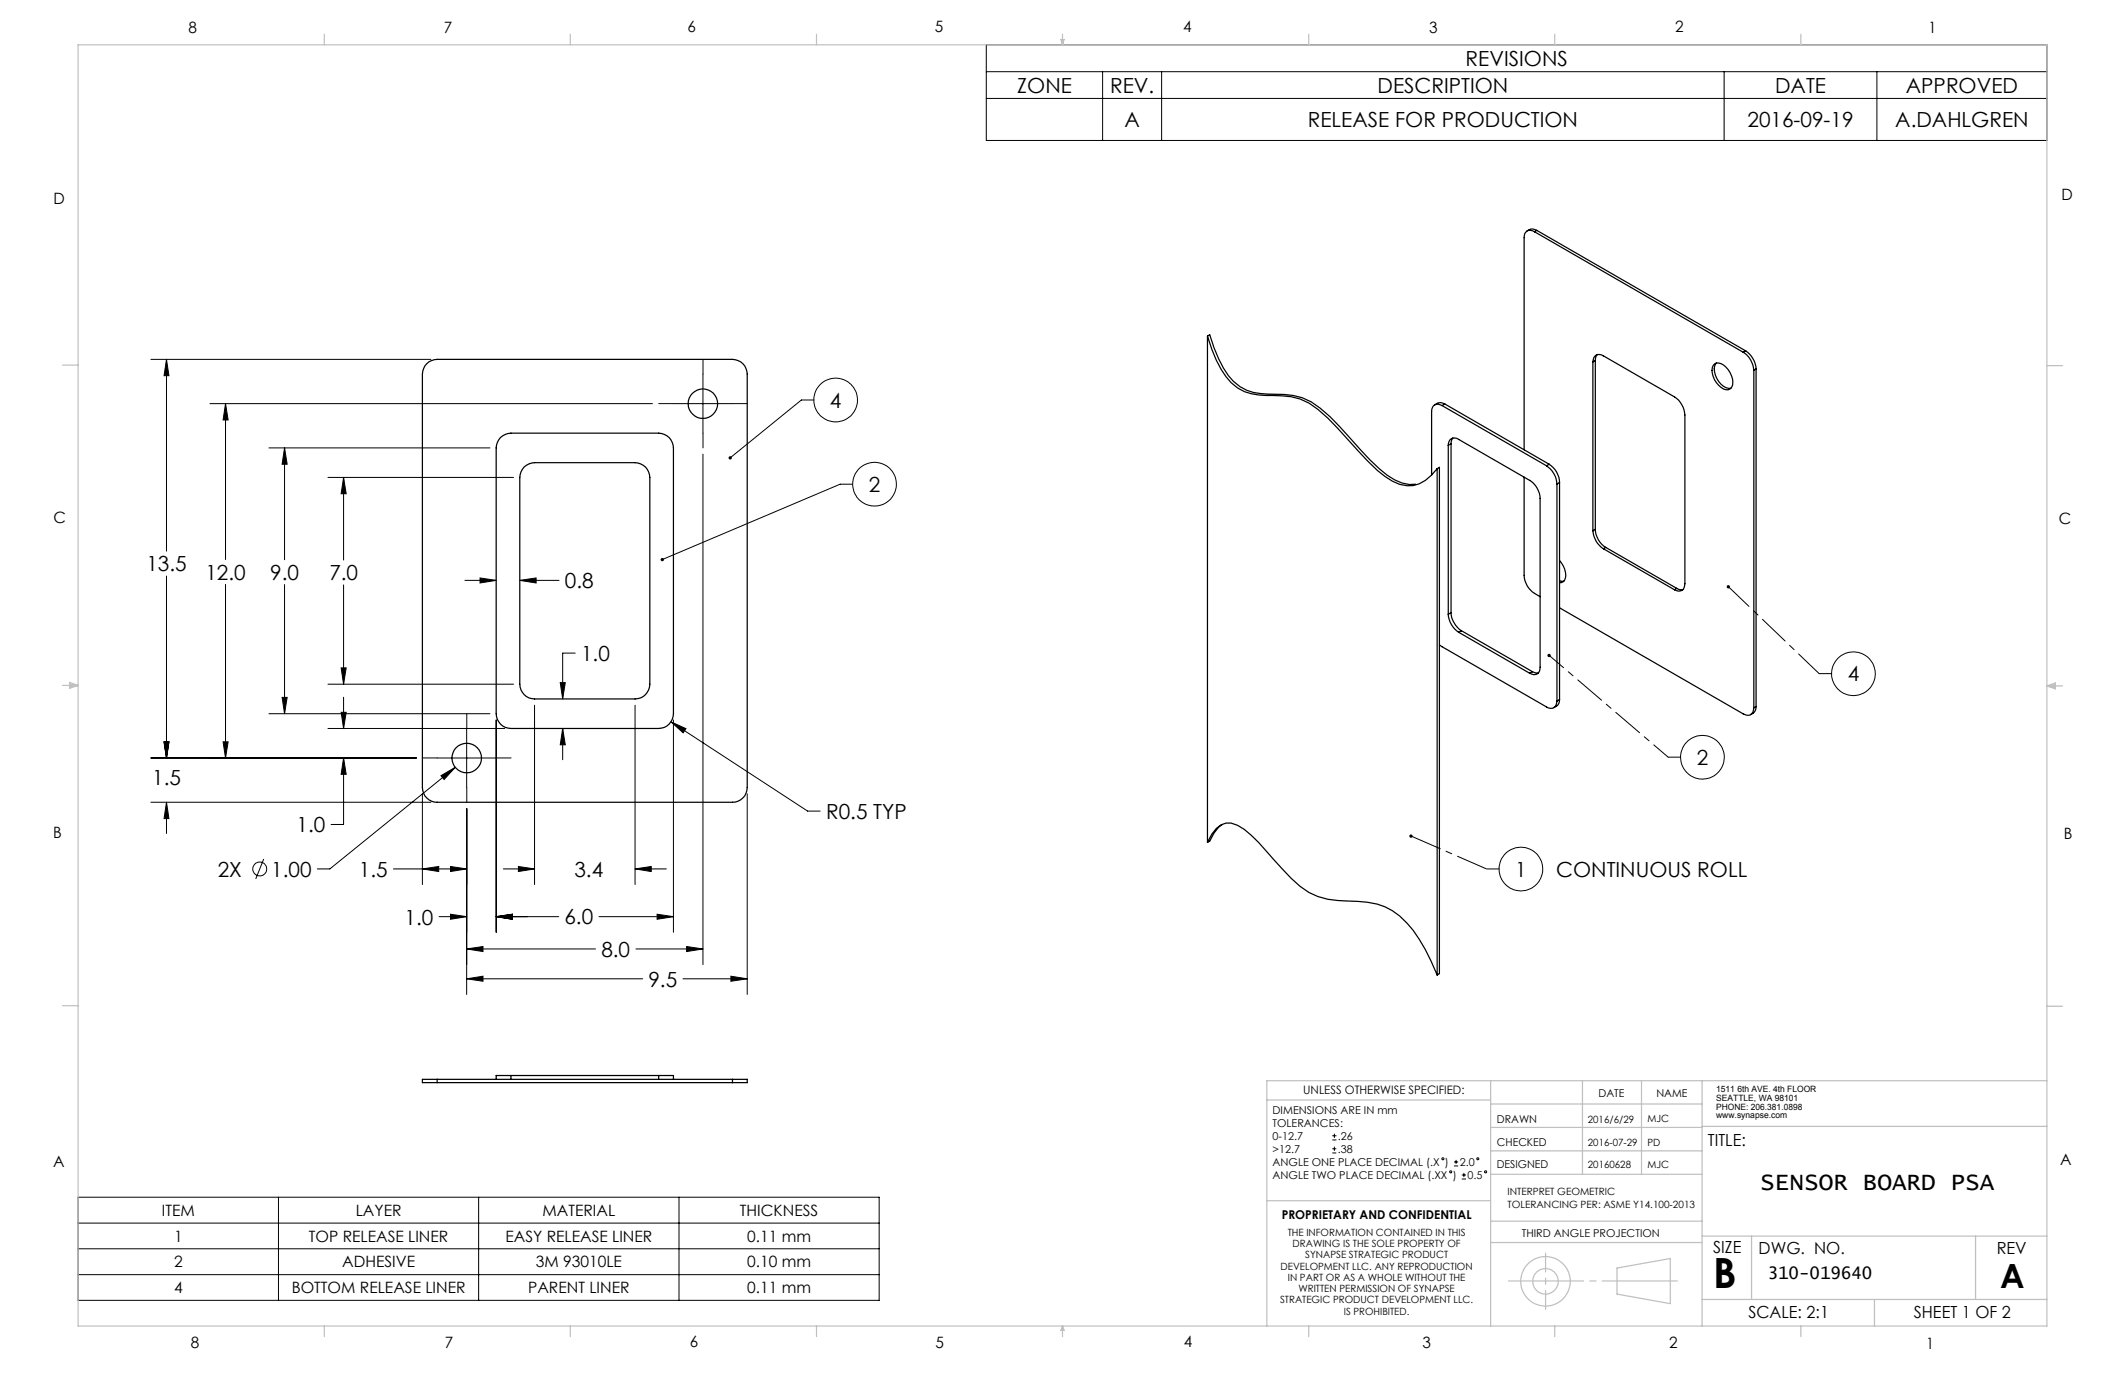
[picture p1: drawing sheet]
<svg xmlns="http://www.w3.org/2000/svg" width="432mm" height="279mm" viewBox="0 0 432 279" stroke-linecap="round" stroke-linejoin="round" font-family="sans-serif">
<g fill="none" stroke="#000" stroke-width=".2">
<path d="M200.4 9.1h215.5v19.4h-215.5zM200.4 14.6h215.5M224 14.6v13.9M236 14.6v13.9M350.3 14.6v13.9M381.4 14.6v13.9M200.4 20h215.5M30.7 73h56.9M33.8 73l.5 3.3h-1zM33.8 73v39M142.8 76v12M42.7 82h89.9"/>
<path d="M45.8 82l.6 3.3h-1.1zM45.8 82v31.7M54.6 91h45M57.8 91l.5 3.3h-1zM57.8 91v22.7M66.6 97h37.8M69.8 97l.5 3.3h-1zM69.8 97v16.8M136.8 82h12M142.8 92.3v103.7M165.4 81.3h-2.6l-14.4 11.7M173.2 98.4h-2.5l-36.1 15.3"/>
<path d="M33.8 117.1v36.9M45.8 118.7v35.3M57.8 118.8v26.2M69.8 118.9v20.1M94.5 117.9h6.3M97.5 117.4l3.3 .5-3.3 .6zM105.6 117.9l3.3-.5v1.1zM105.6 117.9h8M66.6 139h37.8M69.3 135.7h1l-.5 3.3zM113.8 138.7h1.1l-.6 3.3zM116.9 132.7h-2.6v9.3"/>
<path d="M30.7 154h53.9M33.3 150.7h1l-.5 3.3zM45.3 150.7h1.1l-.6 3.3zM54.6 145h45M57.3 141.7h1l-.5 3.3zM66.6 148h36M69.3 144.7h1l-.5 3.3zM69.8 154l.5 3.3h-1zM69.8 141.7v6.3M69.8 154v13.5h-2.5M88.8 154h12M89.6 157.6l2.9-1.7-2.3 2.5z"/>
<path d="M92.5 155.9l-25.5 20.7h-2.5M94.8 148v12M100.8 146.3v43.1M108.6 143.3v36.4M114.3 148l.6 3.3h-1.1zM114.3 148v6.4M129 143.3v36.4M136.3 146.7l3.1 1.4-.6 .8zM136.3 146.7l27.8 18.1h2.6M136.8 146.3v43.1M30.7 163h56.9M33.8 163l.5 3.3h-1z"/>
<path d="M33.8 163v6.4M53.6 174.6l-1.6 4M79.9 176.6h14.9M85.8 176.6l3.3-.5v1zM85.8 161.3v18.4M91.5 176.1l3.3 .5-3.3 .5zM94.8 164.3v37.8M102.3 176.6h6.3M105.3 176.1l3.3 .5-3.3 .5zM129 176.6l3.3-.5v1zM129 176.6h6.4M151.8 161.3v40.8"/>
<path d="M89.2 186.3h5.6M91.5 185.8l3.3 .5-3.3 .5zM94.8 192.8l3.3-.5v1.1zM94.8 198.9l3.3-.5v1zM94.8 192.8h26.2M94.8 198.9h35.8M100.8 186.3l3.3-.5v1zM100.8 186.3h12.7M121.7 186.3h15.1M129.2 192.8h13.6M133.5 185.8l3.3 .5-3.3 .5zM138.8 198.9h13"/>
<path d="M139.5 192.3l3.3 .5-3.3 .6zM148.5 198.4l3.3 .5-3.3 .5zM270.7 231.6h.9M270.7 230.8h.9M270.7 234.3h.8M270.7 233.4h.8M271.1 230.4v.8M271.1 233v.9M295.5 236.9h.8M295.5 236.1h.8M295.9 235.7v.8M297 239.6h.9"/>
<path d="M297 238.8h.9M297.5 238.3v.9M15.9 243.3h162.7v20.9h-162.7zM15.9 248.5h162.7M15.9 253.8h162.7M15.9 259h162.7M56.6 243.3v20.9M97.3 243.3v20.9M138 243.3v20.9"/>
<circle cx="169.8" cy="81.3" r="4.4"/>
<circle cx="177.7" cy="98.4" r="4.4"/>
<circle cx="376.6" cy="136.9" r="4.4"/>
<circle cx="345.9" cy="153.9" r="4.4"/>
<circle cx="52.8" cy="176.6" r="1.41"/>
<circle cx="309" cy="176.6" r="4.4"/>
<circle cx="293.2" cy="235.5" r=".2"/>
<circle cx="294.8" cy="238.1" r=".21"/>
<circle cx="300.3" cy="235.5" r=".2"/>
<circle cx="301.9" cy="238.1" r=".21"/>
</g>
<g fill="none" stroke="#c0c0c0" stroke-width=".25">
<path d="M15.9 9.1h400v260.4h-400zM65.9 6.9v2.2M115.9 6.9v2.2M165.9 6.9v2.2M215.6 8h.6l-.3 1.1zM215.7 8l.2 1.1M215.9 6.9v2.2M216 8l-.1 1.1M265.9 6.9v2.2M315.9 6.9v2.2M365.9 6.9v2.2M12.7 74.2h3.2"/>
<path d="M415.9 74.3h3.2M12.7 139.3h3.2M14.2 139.1l1.7 .2M14.2 138.7l1.7 .6-1.7 .5zM15.9 139.3l-1.7 .3M415.9 139.4h3.2M415.9 139.4l1.8-.6v1.2zM415.9 139.4l1.8 .3M417.7 139.2l-1.8 .2M12.7 204.4h3.2M302.9 219.6v49.9M321.6 219.6v19"/>
<path d="M333.6 219.6v19M345.9 219.6v49.9M415.9 204.5h3.2M415.9 219.6h-158.5v49.9M257.4 223.5h45.5M302.9 233.9h43M302.9 229.1h43M302.9 224.3h43M302.9 238.6h43M345.9 228.9h70M257.4 244h45.5M302.9 248.1h43"/>
<path d="M302.9 252.5h43M328.6 257.7l10.8-2v9.2l-10.8-1.9zM345.9 251.2h70M355.9 251.2v12.9M401.4 251.2v12.9M65.9 269.5v2.1M115.9 269.5v2.1M165.9 269.5v2.1M215.9 269.5v2.1M215.9 269.5l.3 .8h-.6zM265.9 269.5v2.1M315.9 269.5v2.1"/>
<path d="M345.9 264.1h70M365.9 269.5v2.1M380.9 264.1v5.4"/>
<circle cx="314" cy="260.4" r="2.6"/>
<circle cx="314" cy="260.4" r="5"/>
</g>
<path d="M142.8 76v-3M136.8 82h-3M142.8 88v3M148.8 82h3M88.8 154h-3M94.8 148v-3M100.8 154h3M94.8 160v3" fill="none" stroke="#000" stroke-width=".2" stroke-dasharray="15.2 1.3 1.3 1.3"/>
<path d="M372.2 136.9h-2.5M341.5 153.9h-2.5M304.6 176.6h-2.5" fill="none" stroke="#000" stroke-width=".2" stroke-dasharray="6.3 1.3 1.3 1.3"/>
<path d="M302.1 176.6l-15.4-6.7" fill="none" stroke="#000" stroke-width=".2" stroke-dasharray="6.3 1.3 1.3 1.3" stroke-dashoffset="-.1"/>
<path d="M339 153.9l-24.2-20.7" fill="none" stroke="#000" stroke-width=".2" stroke-dasharray="6.3 1.3 1.3 1.3" stroke-dashoffset="2.5"/>
<path d="M369.7 136.9l-18.5-17.7" fill="none" stroke="#000" stroke-width=".2" stroke-dasharray="6.3 1.3 1.3 1.3" stroke-dashoffset=".6"/>
<path d="M306 260.3h35.4" fill="none" stroke="#c0c0c0" stroke-width=".25" stroke-dasharray="15.2 1.3 1.3 1.3" stroke-dashoffset="-.5"/>
<path d="M314.1 266.1v-11.5" fill="none" stroke="#c0c0c0" stroke-width=".25" stroke-dasharray="15.2 1.3 1.3 1.3" stroke-dashoffset="11.4"/>
<g fill="#000">
<path d="M89.6 157.6l.6 .8 2.3-2.5zM69.3 135.7h1l-.5 3.3zM69.8 97l.5 3.3h-1zM57.3 141.7h1l-.5 3.3zM57.8 91l.5 3.3h-1zM113.8 138.7h1.1l-.6 3.3zM114.3 148l.6 3.3h-1.1zM100.8 186.3l3.3-.5v1zM133.5 185.8l3.3 .5-3.3 .5zM129 176.6l3.3-.5v1zM105.3 176.1l3.3 .5-3.3 .5zM105.6 117.9l3.3-.5v1.1zM97.5 117.4l3.3 .5-3.3 .6zM69.3 144.7h1l-.5 3.3zM69.8 154l.5 3.3h-1zM45.3 150.7h1.1l-.6 3.3zM45.8 82l.6 3.3h-1.1zM33.3 150.7h1l-.5 3.3zM33.8 163l.5 3.3h-1zM33.3 150.7h1l-.5 3.3zM33.8 73l.5 3.3h-1zM100.8 186.3l3.3-.5v1zM91.5 185.8l3.3 .5-3.3 .5zM91.5 176.1l3.3 .5-3.3 .5zM85.8 176.6l3.3-.5v1zM94.8 192.8l3.3-.5v1.1zM139.5 192.3l3.3 .5-3.3 .6zM94.8 198.9l3.3-.5v1zM148.5 198.4l3.3 .5-3.3 .5zM136.3 146.7l2.5 2.2 .6-.8z"/>
<path d="M286.5 169.6l-.1 .2 .3 .1-.3-.1a.35 .35 0 0 0 .3 .4 .35 .35 0 0 0 .3-.4 .35 .35 0 0 0-.5-.2zM314.5 133a.34 .34 0 0 0 .2 .5 .34 .34 0 0 0 .4-.4 .34 .34 0 0 0-.5-.2l.2 .3zM350.9 119a.34 .34 0 0 0 .1 .6 .34 .34 0 0 0 .5-.3 .34 .34 0 0 0-.5-.3l.2 .2zM148.2 92.7l-.2 .3 .1 .3 .3-.3-.3 .3a.33 .33 0 0 0 .5 0 .33 .33 0 0 0 0-.5 .33 .33 0 0 0-.4-.1zM134.3 113.5v.3l.3-.1-.3 .1a.34 .34 0 0 0 .4 .2 .34 .34 0 0 0 .1-.5 .34 .34 0 0 0-.5 0z"/>
</g>
<g fill="none" stroke="#000" stroke-width=".25">
<path d="M311.8 47.1a1.27 1.27 0 0 0-1.5-.2 1.27 1.27 0 0 0-.6 1.4v43.1M311.8 47.1l42.4 24.5M312.3 46.8a1.62 1.62 0 0 0-2 .1M312.3 46.8l-.5 .3M312.3 46.8l42.4 24.5M86.7 73.9a3.3 3.3 0 0 1 2.1-.9h60a3 3 0 0 1 3 3v84a3 3 0 0 1-3 3h-60a3 3 0 0 1-3-3v-84a3.3 3.3 0 0 1 .9-2.1zM245.4 68.3a23.2 23.2 0 0 0 4.8 9.5 10.9 10.9 0 0 0 8.5 2.6 13.1 13.1 0 0 1 9.1 2.8 80.4 80.4 0 0 1 8.1 8.3 27.5 27.5 0 0 0 7 6.3 6 6 0 0 0 7.9-1.2l1.2-1.4M245.4 68.3l.4-.3a23.7 23.7 0 0 0 4.8 9.5 9.3 9.3 0 0 0 7 2.6 22.1 22.1 0 0 1 7 .7 21.2 21.2 0 0 1 7.7 6l2 2.2a51.4 51.4 0 0 0 7.6 7.6 7.8 7.8 0 0 0 5.7 1.8M245.4 68.3v102.9M323.7 73.5a1.31 1.31 0 0 1 .6-1.3 1.31 1.31 0 0 1 1.5 .1l14.5 8.3a4.8 4.8 0 0 1 2.1 3.7v34.3a1.3 1.3 0 0 1-.6 1.4 1.3 1.3 0 0 1-1.5-.2M323.7 73.5v34.3M324.2 73.3l-.5 .2"/>
<path d="M324.2 73.3v34.3M324.6 72.1l-.3 .3-.1 .9M348.4 73.9a2.27 2.27 0 0 1 2.8 1.2 3.4 3.4 0 0 1 .7 3.6 1.31 1.31 0 0 1-2.2 0 4 4 0 0 1-1.6-4.4zM348.8 73.8a3.5 3.5 0 0 0 .9 4.3 2.45 2.45 0 0 0 2 .8M354.2 71.6a4.7 4.7 0 0 1 2.2 3.6M354.7 71.3a4.8 4.8 0 0 1 2.1 3.7M354.7 71.3l-.5 .3M356.4 75.2v68.6M356.8 75l-.4 .2M356.8 75v68.6M101.7 88.9a3.3 3.3 0 0 1 2.1-.9h30a3 3 0 0 1 3 3v54a3 3 0 0 1-3 3h-30a3 3 0 0 1-3-3v-54a3.3 3.3 0 0 1 .9-2.1zM106.5 94.9a3.3 3.3 0 0 1 2.1-.9h20.4a3 3 0 0 1 3 3v42a3 3 0 0 1-3 3h-20.4a3 3 0 0 1-3-3v-42a3.3 3.3 0 0 1 .9-2.1z"/>
<path d="M292 95.2v102.9M292 95.2l.5-.2v102.8l-.5 .3M293 82.4a1.3 1.3 0 0 0-1.5-.1 1.3 1.3 0 0 0-.6 1.3v12.9M293 82.4l21.3 12.3M293.6 82.1a1.61 1.61 0 0 0-2.1 .2M293.6 82.1l-.6 .3M293.6 82.1l21.2 12.2M294.3 90.5a1.29 1.29 0 0 1 .6-1.4 1.29 1.29 0 0 1 1.5 .2l14.4 8.3a4.6 4.6 0 0 1 2.1 3.7v34.3a1.29 1.29 0 0 1-.6 1.4 1.29 1.29 0 0 1-1.5-.2M294.3 90.5v34.3M294.9 90.2l-.6 .3M294.9 90.2v34.3M295.2 89l-.3 1.2"/>
<path d="M309.7 96.9v20a4.9 4.9 0 0 0 3.2 4.3M314.3 94.7a4.8 4.8 0 0 1 2.1 3.7M314.8 94.3a4.6 4.6 0 0 1 2.1 3.7M314.8 94.3l-.5 .4M316.4 98.4v44.1M316.9 98l-.5 .4M316.9 98v44.1M316.9 113.9a4 4 0 0 1 1 4l-.3 .3-.7 .2M316.9 118l.9 .1M323.7 107.8a4.7 4.7 0 0 0 2.1 3.7M324.2 107.6a4.6 4.6 0 0 0 2.1 3.6M324.2 107.6l-.5 .2"/>
<path d="M325.8 111.5l14.5 8.3M326.3 111.2l-.5 .3M326.3 111.2l14.4 8.4M340.7 119.6l.4 .2h.8M340.7 119.6l-.4 .2M292.5 131l21.8 12.7a1.29 1.29 0 0 0 1.4 .1 1.29 1.29 0 0 0 .7-1.3M294.3 124.8a4.8 4.8 0 0 0 2.1 3.7M294.9 124.5a4.8 4.8 0 0 0 2.1 3.7M294.9 124.5l-.6 .3M296.4 128.5l14.4 8.3M297 128.2l-.6 .3M297 128.2l14.4 8.3"/>
<path d="M311.4 136.5l.8 .3 .4-.1M311.4 136.5l-.6 .3M316.9 123.5l37.3 21.6a1.32 1.32 0 0 0 1.5 .1 1.32 1.32 0 0 0 .7-1.4M316.9 142.1a1.56 1.56 0 0 1-1.2 1.7M316.9 142.1l-.5 .4M356.8 143.6a1.59 1.59 0 0 1-1.1 1.6M356.8 143.6l-.4 .2M245.4 171.2a5.7 5.7 0 0 1 3.7-3.9 6.7 6.7 0 0 1 5.2 2.5l2.9 3a77.9 77.9 0 0 0 7 7.3 13 13 0 0 0 7.7 2.9 42.3 42.3 0 0 1 8 .7 14.8 14.8 0 0 1 8.5 7.1l1.2 2.1 2.4 5.2M248.4 167.5l-.7 .6-1 1.2-.9 1.6-.4 .3M88.8 219.3h-3v.7h3M88.8 219.3v.7M88.8 219.3h60"/>
<path d="M88.8 220h60M103.8 218.5h-3v.8M103.8 218.5v.8M103.8 218.5h30M133.8 218.5h3v.8M133.8 218.5v.8M148.8 219.3h3v.7h-3M148.8 219.3v.7"/>
<circle cx="142.8" cy="82" r="2.99"/>
<circle cx="94.8" cy="154" r="3"/>
</g>
<text font-size="8.5" x="348.1" y="261.8">B</text>
<text font-size="6.8" x="406.4" y="261.8">A</text>
<text font-size="4.9" x="357.7" y="241.8">SENSOR BOARD PSA</text>
<g font-size="4.2">
<text x="297.8" y="13.4">REVISIONS</text>
<text x="206.7" y="18.9">ZONE</text>
<text x="225.6" y="18.9">REV.</text>
<text x="279.9" y="18.9">DESCRIPTION</text>
<text x="360.7" y="18.9">DATE</text>
<text x="387.3" y="18.9">APPROVED</text>
<text x="228.5" y="25.8">A</text>
<text x="265.7" y="25.8">RELEASE FOR PRODUCTION</text>
<text x="355.1" y="25.8">2016-09-19</text>
<text x="385.1" y="25.8">A.DAHLGREN</text>
<text x="168.6" y="82.8">4</text>
<text x="176.5" y="99.9">2</text>
<text x="29.7" y="116.1">13.5</text>
<text x="41.7" y="117.8">12.0</text>
<text x="54.9" y="117.8">9.0</text>
<text x="66.9" y="117.9">7.0</text>
<text x="114.8" y="119.5">0.8</text>
<text x="118.1" y="134.3">1.0</text>
<text x="375.5" y="138.4">4</text>
<text x="344.8" y="155.4">2</text>
<text x="30.9" y="159.6">1.5</text>
<text x="167.9" y="166.4">R0.5 TYP</text>
<text x="60.3" y="169.1">1.0</text>
<text x="44.2" y="178.2">2X</text>
<text x="55.1" y="178.2">1.00</text>
<text x="72.9" y="178.2">1.5</text>
<text x="116.7" y="178.2">3.4</text>
<text x="307.9" y="178.1">1</text>
<text x="316.2" y="178.1">CONTINUOUS ROLL</text>
<text x="82.2" y="187.9">1.0</text>
<text x="114.7" y="187.9">6.0</text>
<text x="122.2" y="194.4">8.0</text>
<text x="131.8" y="200.5">9.5</text>
</g>
<text font-size="3.5" x="359.2" y="259.9">310-019640</text>
<g font-size="3.4">
<text x="347.1" y="232.8">TITLE:</text>
<text x="348.1" y="254.6">SIZE</text>
<text x="357.4" y="254.8">DWG. NO.</text>
<text x="405.7" y="254.9">REV</text>
<text x="355.3" y="267.8">SCALE: 2:1</text>
<text x="388.9" y="267.8">SHEET 1 OF 2</text>
</g>
<g font-size="3.2">
<text x="38.3" y="6.6">8</text>
<text x="90.2" y="6.7">7</text>
<text x="139.7" y="6.5">6</text>
<text x="190" y="6.5">5</text>
<text x="240.4" y="6.5">4</text>
<text x="290.4" y="6.7">3</text>
<text x="340.4" y="6.5">2</text>
<text x="391.9" y="6.7">1</text>
<text x="10.9" y="41.6">D</text>
<text x="418.9" y="40.7">D</text>
<text x="10.9" y="106.3">C</text>
<text x="418.4" y="106.4">C</text>
<text x="10.8" y="170.2">B</text>
<text x="419.4" y="170.5">B</text>
<text x="10.8" y="237.2">A</text>
<text x="418.6" y="236.8">A</text>
<text x="32.9" y="247.1">ITEM</text>
<text x="72.3" y="247.1">LAYER</text>
<text x="110.2" y="247.1">MATERIAL</text>
<text x="150.4" y="247.1">THICKNESS</text>
<text x="35.4" y="252.3">1</text>
<text x="35.4" y="257.5">2</text>
<text x="62.8" y="252.3">TOP RELEASE LINER</text>
<text x="69.5" y="257.5">ADHESIVE</text>
<text x="102.7" y="252.3">EASY RELEASE LINER</text>
<text x="108.9" y="257.5">3M 93010LE</text>
<text x="151.8" y="252.3">0.11 mm</text>
<text x="151.8" y="257.5">0.10 mm</text>
<text x="35.4" y="262.8">4</text>
<text x="59.3" y="262.8">BOTTOM RELEASE LINER</text>
<text x="107.3" y="262.8">PARENT LINER</text>
<text x="151.8" y="262.8">0.11 mm</text>
<text x="38.8" y="273.8">8</text>
<text x="90.4" y="273.8">7</text>
<text x="140.2" y="273.8">6</text>
<text x="190.1" y="273.9">5</text>
<text x="240.5" y="273.8">4</text>
<text x="289" y="273.9">3</text>
<text x="339.1" y="273.8">2</text>
<text x="391.4" y="274.1">1</text>
</g>
<text font-size="2.5" x="260.4" y="247.8">PROPRIETARY AND CONFIDENTIAL</text>
<text font-size="2.4" x="264.8" y="222.4">UNLESS OTHERWISE SPECIFIED:</text>
<g font-size="2.2">
<text x="258.6" y="226.3">DIMENSIONS ARE IN mm</text>
<text x="324.8" y="223">DATE</text>
<text x="336.6" y="222.9">NAME</text>
<text x="258.6" y="229">TOLERANCES:</text>
<text x="258.6" y="231.6">0-12.7</text>
<text x="271.9" y="231.6">.26</text>
<text x="304.2" y="228.3">DRAWN</text>
<text x="304.2" y="232.8">CHECKED</text>
<text x="258.6" y="239.6">ANGLE TWO PLACE DECIMAL (.XX )</text>
<text x="258.6" y="236.9">ANGLE ONE PLACE DECIMAL (.X )</text>
<text x="258.6" y="234.3">&gt;12.7</text>
<text x="271.9" y="234.3">.38</text>
<text x="296.6" y="236.9">2.0</text>
<text x="298.2" y="239.6">0.5</text>
<text x="304.1" y="237.3">DESIGNED</text>
<text x="309.2" y="251.3">THIRD ANGLE PROJECTION</text>
</g>
<g font-size="2">
<text x="334.8" y="228">MJC</text>
<text x="322.7" y="228.1">2016/6/29</text>
<text x="322.7" y="232.8">2016-07-29</text>
<text x="334.8" y="232.8">PD</text>
<text x="322.7" y="237.3">20160628</text>
<text x="334.8" y="237.3">MJC</text>
<text x="306.3" y="242.9">INTERPRET GEOMETRIC</text>
<text x="306.3" y="245.4">TOLERANCING PER: ASME Y14.100-2013</text>
<text x="261.7" y="251.1">THE INFORMATION CONTAINED IN THIS</text>
<text x="260.2" y="258">DEVELOPMENT LLC. ANY REPRODUCTION</text>
<text x="262.7" y="253.4">DRAWING IS THE SOLE PROPERTY OF</text>
<text x="265.2" y="255.7">SYNAPSE STRATEGIC PRODUCT</text>
<text x="261.7" y="260.3">IN PART OR AS A WHOLE WITHOUT THE</text>
<text x="263.8" y="262.5">WRITTEN PERMISSION OF SYNAPSE</text>
<text x="260.1" y="264.8">STRATEGIC PRODUCT DEVELOPMENT LLC.</text>
<text x="273.1" y="267.1">IS PROHIBITED.</text>
</g>
<g font-size="1.8">
<text x="348.7" y="221.9">1511 6th AVE. 4th FLOOR</text>
<text x="348.7" y="223.7">SEATTLE, WA 98101</text>
<text x="348.7" y="225.5">PHONE: 206.381.0898</text>
<text x="348.7" y="227.2">www.synapse.com</text>
</g>
</svg>
